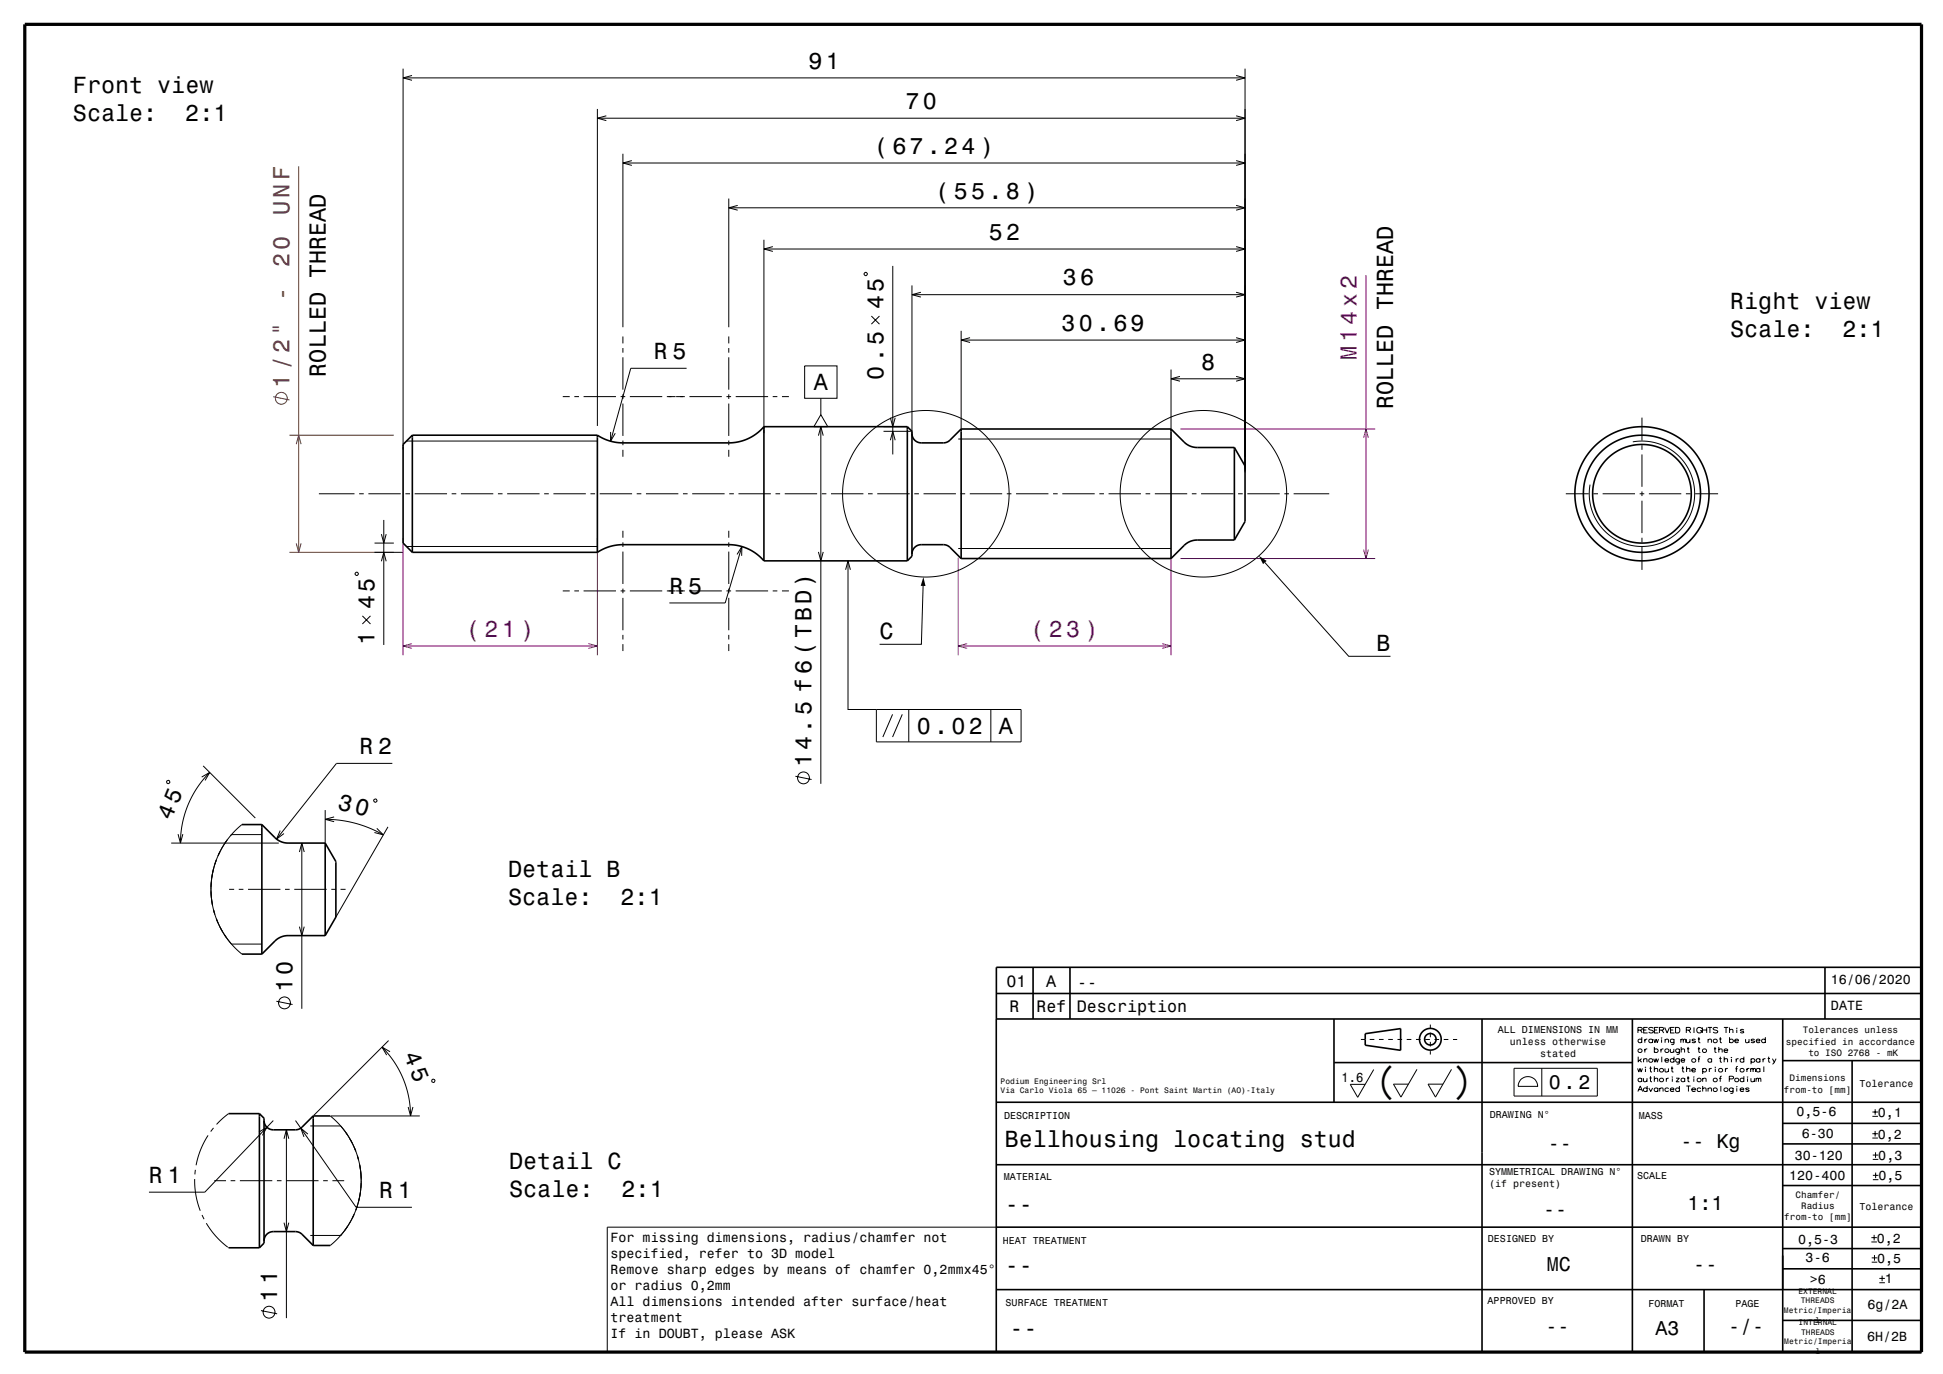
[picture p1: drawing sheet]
<svg xmlns="http://www.w3.org/2000/svg" width="420mm" height="297mm" viewBox="0 0 420 297" stroke-linecap="round" stroke-linejoin="round" font-family="sans-serif">
<g fill="none" stroke="#800080" stroke-width=".22">
<path d="M295.3 59.5v61.2M255.1 92.7h42.2M294.8 94.7l.5-2 .5 2M87.1 116.3v25.3M129.1 116.3v25.3M294.8 118.8l.5 1.9 .5-1.9M87.1 139.6h42M89.1 139.1l-2 .5 2 .6M127.2 139.1l1.9 .5-1.9 .6M207.1 120.6v21M207.1 139.6h46M209.1 139.1l-2 .5 2 .6"/>
<path d="M251.2 139.1l1.9 .5-1.9 .6M253.1 120.6v21M255.1 120.7h42.2"/>
</g>
<g fill="none" stroke="#804000" stroke-width=".22">
<path d="M64.6 35.9v83.5M59.1 85.7l3.5 .7M62.6 94.1h22.5M64 96l.6-1.9 .5 1.9M62.6 119.4h22.5M64 117.5l.6 1.9 .5-1.9"/>
<circle cx="60.8" cy="86.1" r="1.28"/>
</g>
<g fill="none" stroke="#000" stroke-width=".22">
<path d="M87.1 14.8v82.4M87.1 16.8h182M89.1 16.3l-2 .5 2 .6M267.2 16.3l1.9 .5-1.9 .6M269.1 14.8v87.3M129.1 23.6v68.5M129.1 25.6h140M131.1 25l-2 .6 2 .5M134.6 33.2v37.5M134.6 35.2h134.5M136.6 34.7l-2 .5 2 .6M267.2 25l1.9 .6-1.9 .5"/>
<path d="M267.2 34.7l1.9 .5-1.9 .6M157.5 42.9v27.8M157.5 44.9h111.6M159.5 44.4l-2 .5 2 .5M165.1 51.8v41.8M165.1 53.8h104M167.1 53.3l-2 .5 2 .5M186.8 59.1l.5-.2 .2 .4-.5 .3zM193 57.5v40.7M267.2 53.3l1.9 .5-1.9 .5M267.2 44.4l1.9 .5-1.9 .5M134.6 72.7v1.5"/>
<path d="M134.6 75.2v1M134.6 77.2v7M148.4 79.6h-12.1l-4.3 15.8M157.5 72.7v1.5M157.5 75.2v1M157.5 77.2v7M173.9 79.1h7v7h-7zM188.4 68.3l1.7 1.8M190.1 68.3l-1.7 1.8M197.1 61.7v32.1M197.1 63.7h72M199.1 63.2l-2 .5 2 .5"/>
<path d="M207.8 71.5v21.2M207.8 73.5h61.3M209.7 73l-1.9 .5 1.9 .5M253.1 79.9v13.1M267.2 73l1.9 .5-1.9 .5M267.2 63.2l1.9 .5-1.9 .5M87.9 95.3h41.2M121.6 85.7h1.6M124.1 85.7h1.1M126.1 85.7h7M132 93.4v2l1-1.8M134.2 85.7h.9"/>
<path d="M134.6 85.2v1M134.6 87.2v7M134.6 95.2v1M134.6 97.2v1.5M136.2 85.7h7M144.1 85.7h1.9M146.1 85.7h1.9M149 85.7h7M157 85.7h1M157.5 85.2v1M157.5 87.2v7M157.5 95.2v1"/>
<path d="M157.5 97.2v1.5M159 85.7h7M167 85.7h1M169 85.7h1.5M176.9 94.2l.5-2 .6 2M177.4 89.6l1.5 2.6h-3zM177.4 86.1v3.5M177.4 92.2v77.2M191 93.2h5.9M191 92.2h4.9M192.5 95.2l.5-2 .5 2M192.5 90.3l.5 1.9 .5-1.9"/>
<path d="M207.1 94.9h46M253.1 81.9h16M255.1 81.4l-2 .5 2 .5M267.2 81.4l1.9 .5-1.9 .5M353 95.5a11.4 11.4 0 0 1 13.3 10.6 11.4 11.4 0 0 1-12 12 11.4 11.4 0 0 1-10.6-13.3M354.9 90.3v4.9M354.9 96.2v1M354.9 98.2v7M68.9 106.7h7.7M77.6 106.7h1M79.6 106.7h7M81 119.4h6.1"/>
<path d="M81 117.4h4.1M82.4 115.5l.6 1.9 .5-1.9M83 112.4v27M87.6 106.7h1M87.9 118.1h41.2M89.6 106.7h7M97.6 106.7h1M99.6 106.7h7M107.6 106.7h1M109.6 106.7h7M117.6 106.7h1M119.6 106.7h7"/>
<path d="M127.6 106.7h1M129.6 106.7h7M134.6 114.7v1.5M134.6 117.2v1M134.6 119.2v7M137.6 106.7h1M139.6 106.7h7M147.6 106.7h1M149.6 106.7h7M157.5 114.7v1.5M157.5 117.2v1M157.5 119.2v7"/>
<path d="M157.6 106.7h1M159.3 119.8l1.1-1.7-.1 2M159.6 106.7h7M160.4 118.1l-3.6 12.2h-12.1M167.6 106.7h1M169.6 106.7h7M176.9 119.3l.5 1.9 .6-1.9M177.6 106.7h1M179.6 106.7h7M187.6 106.7h1M189.6 106.7h7M197.6 106.7h1"/>
<path d="M199.6 106.7h7M207.1 118.6h46M207.6 106.7h1M209.6 106.7h7M217.6 106.7h1M219.6 106.7h7M227.6 106.7h1M229.6 106.7h7M237.6 106.7h1M239.6 106.7h7M247.6 106.7h1M249.6 106.7h7"/>
<path d="M257.6 106.7h1M259.6 106.7h7M267.6 106.7h1M269.6 106.7h7M277.6 106.7h1M279.6 106.7h7.7M338.5 106.7h4.9M344.4 106.7h1M346.4 106.7h7M354.4 106.7h1M354.9 106.2v1M354.9 108.2v7"/>
<path d="M354.9 116.2v1M354.9 118.2v5M356.4 106.7h7M364.4 106.7h1M366.4 106.7h5M76.8 123.9l.4-.2 .3 .5-.5 .2zM78.3 133.1l1.8 1.8M80.1 133.1l-1.8 1.8M82.4 121.3l.6-1.9 .5 1.9M121.6 127.7h1.6M124.1 127.7h1.1M126.1 127.7h7"/>
<path d="M134.2 127.7h.9M134.6 127.2v1M134.6 129.2v7M134.6 137.2v1M134.6 139.2v1.5M136.2 127.7h7M144.1 127.7h1.9M146.1 127.7h1.9M149 127.7h7M157 127.7h1M157.5 127.2v1M157.5 129.2v7"/>
<path d="M157.5 137.2v1M157.5 139.2v1.5M159 127.7h7M167 127.7h1M169 127.7h1.5M182.8 123.2l.5-2 .5 2M183.3 121.2v32.2h6.1M199.5 126.7l-.3 12.6h-9.1M273.4 121.6l18.1 20.3h9.1M189.4 153.4h31.3v7h-31.3zM192.9 154.4l-2.1 4.9M195 154.4l-2.1 4.9"/>
<path d="M196.4 153.4v7M214.2 153.4v7M36.1 168.8h.5v.5h-.5zM43.6 168l1.7-1-1 1.7M43.9 165.6l11.3 11.2M45.3 167l-2.7 3.2-1.9 3.6-1.2 4-.4 2.2-.1 2.2M52.3 178.2l-2.5 2.5M60.6 179.5l-.8 1.9 1.6-1.2M70.3 177.1l3.4 .2 3.2 .7 3.1 1 2.9 1.5M70.3 175.1v7.3M72.2 176.6l-1.9 .5 1.9 .5M80.8 172.9l.5-.1 .1 .5-.5 .1z"/>
<path d="M81.4 179.1l1.5 1.4-2-.5M83.9 178.7l-11.4 19.7M84.8 165h-12.1l-12.9 16.4M171.9 167.8l3.5 .7M37 182.2h23.3M38.5 180.3l.5 1.9 .5-1.9M45.6 192.2l.3 3.5M45.6 192.7l.4 3.5 1.1 3.3M45.7 190.7l-.1 1M46.2 196.7l.2 1M46.2 187.7l-.4 2.2-.2 2.3M46.7 186l-.8 3.1-.3 3.1"/>
<path d="M46.8 185.8l-.3 1M47.5 184.1l-.4 .9M48.1 183.1l-1.5 3.2-.8 3.4M48.9 181.8l-1.7 3.1M49.2 181.5l-.6 .8M49.5 192.2h1.1M51.6 192.2h1M53.6 192.2h7M56.6 180.4h-6.6l-2 2.8M61.6 192.2h1M63.6 192.2h7M64.7 184.2l.5-2 .6 2"/>
<path d="M65.2 182.2v35.9M71.6 192.2h1M73.6 192.2h1.1M47.6 200.4l.4 .9M48.6 202.1l1.6 2.2 2.1 1.9M48.9 202.6l-1.2-2-.9-2 1.4 2.9 1.8 2.6h6.6M59.7 216.4l3.5 .7M64.7 200.3l.5 1.9 .6-1.9M82.6 226.3l2.7 3.3 1.9 3.6 1.2 4 .3 4M84 224.9l-16.2 16.2M84.3 227.3l-1.7-1 1 1.8M88.2 239.3l.5 1.9 .6-1.9"/>
<path d="M93.4 233.3l.5 .1v.5h-.5zM294.2 224.7h.9M296.1 224.7h1M296.9 231.2l-3.4 6-1.6-2.8h3.2M298.1 224.7h1M300.1 224.7h1M302.1 224.7h1M304.1 224.7h1M306.1 224.7h1M306.3 231.1l-3.5 6-1.6-2.8h3.2M308.1 224.7h1M309.2 221.5v.7"/>
<path d="M309.2 223.2v1M309.2 225.2v1M309.2 227.2v.7M310.1 224.7h1M312.1 224.7h1M313.8 231.1l-3.5 6-1.6-2.8h3.2M314.1 224.7h.9M327.3 230.9h18v6h-18zM328.9 233.2a2.12 2.12 0 0 1 2.2-.3 2.12 2.12 0 0 1 1.3 1.9h-4.2l.1-.8zM333.3 230.9v6M354 230.9l.3 .8 .2-.8 .3 .8 .2-.8M354 235.9l.6-1.2 .5 1.2"/>
<path d="M354.1 222.7h.7l.2-.4-.3-.2h-.6v1.2M354.1 228.4v1.2M354.2 235.5h.7M354.4 229.2l.5 .4M354.6 222.7l.4 .6M354.9 228.8l-.8 .6M354.9 224.8a.44 .44 0 0 0-.7-.1 .44 .44 0 0 0 0 .6 .44 .44 0 0 0 .7-.1M354.9 233.2a.44 .44 0 0 0-.7-.1 .44 .44 0 0 0 0 .7 .44 .44 0 0 0 .7-.1M354.9 224.2v1.2M354.9 233.1v.7M355.3 233.1v.7h.4l.3-.2M355.3 229l.3-.2 .4 .1v.7"/>
<path d="M355.3 228.8v.8M355.3 222.6h.6M355.6 224.6v.8M355.6 226.7v.8M355.7 230.6h.1M355.7 231v.7M356 233.1v.7M356.1 235.3a.44 .44 0 0 0-.7-.1 .44 .44 0 0 0 0 .7 .44 .44 0 0 0 .7-.1M356.1 234.7v1.2M356.1 224.6l-.4 .1-.1 .2M356.1 226.7l-.4 .1-.1 .3M356.2 222.1h-.9v1.2h.9"/>
<path d="M356.4 235.2l.4 .7 .4-.7M356.6 230.9h.4M356.6 233h.4M356.8 230.5v1l.3 .2M356.8 232.6v1l.3 .2M357.2 224.8a.44 .44 0 0 0-.6-.1 .44 .44 0 0 0 0 .6 .44 .44 0 0 0 .6-.1M357.2 224.6v.8M357.4 222.3l-.4-.2a.43 .43 0 0 0-.6 .3l.8 .4 .2 .3-.6 .2-.4-.2M357.5 224.6l.2 .8 .3-.8 .2 .8 .3-.8M357.5 228.8l.2 .8 .3-.8 .2 .8 .3-.8M357.6 226.9a.44 .44 0 0 1 .7-.1 .44 .44 0 0 1 0 .7 .44 .44 0 0 1-.7-.2M357.6 231.1l.3-.2 .4 .1v.7"/>
<path d="M357.6 233.2l.3-.1h.4v.7M357.6 226.3v1.2M357.6 230.5v1.2M357.6 232.6v1.2M357.6 222.6h.6M358.4 235.3a.44 .44 0 0 0-.7-.1 .44 .44 0 0 0 0 .7 .44 .44 0 0 0 .7-.1M358.4 235.2v.7M358.5 222.1h-.9v1.2h.9M358.7 222.7h.7l.2-.4-.2-.2h-.7v1.2M358.8 235.4l.3-.2h.3l.1 .7M358.8 235.2v.7M359 226.7v.8"/>
<path d="M359.2 224.3h.1M359.2 224.7v.7M359.2 228.4v1.2M359.2 222.7l.4 .6M359.6 226.7l-.4 .1-.2 .3M359.8 222.1l.6 1.2 .5-1.2M359.9 229.2l.2 .4h.3l.3-.2M359.9 230.9l.1 .8h.3l.4-.2M359.9 224.8l.4-.2 .3 .1 .1 .7M359.9 229l.5-.2 .3 .4h-.8zM359.9 224.6v.8M360.2 233.1v.7"/>
<path d="M360.7 230.9v.8M360.7 235.3a.44 .44 0 0 0-.7-.1 .44 .44 0 0 0 0 .7 .44 .44 0 0 0 .7-.1M360.7 233.1h-.3l-.2 .3M361 235.5l.2 .4h.4l.3-.1M361.1 226.7v.7l.4 .1 .3-.2M361.1 235.3l.5-.1 .3 .3h-.9zM361.1 222.6h.6M361.2 230.9h.5M361.4 230.5v1l.3 .2M361.5 232.7h.1M361.5 233.1v.7M361.8 226.7v.8"/>
<path d="M361.9 224.8a.44 .44 0 0 0-.7-.1 .44 .44 0 0 0 0 .6 .44 .44 0 0 0 .7-.1M361.9 224.6l-.1 1.1h-.5M361.9 229a.44 .44 0 0 0-.7-.1 .44 .44 0 0 0 0 .7 .44 .44 0 0 0 .7-.2M361.9 228.4v1.2M362 222.1h-.9v1.2h.9M362.2 222.1h.5a.64 .64 0 0 1 .4 .6 .64 .64 0 0 1-.4 .6h-.5zM362.3 233.1h.7l-.7 .7h.7M363 226.9a.44 .44 0 0 0-.6-.1 .44 .44 0 0 0 0 .7 .44 .44 0 0 0 .6-.2M363 226.7v1.1l-.6 .1M363 229a.44 .44 0 0 0-.6-.1 .44 .44 0 0 0 0 .7 .44 .44 0 0 0 .6-.2M363 228.8v1.1l-.6 .1M363 235.3a.44 .44 0 0 0-.6-.1 .44 .44 0 0 0 0 .7 .44 .44 0 0 0 .6-.1"/>
<path d="M363 234.7v1.2M363.3 224.8l.3-.2 .3 .2 .3-.2 .2 .8M363.3 224.6v.8M363.4 229.2l.2 .4h.3l.3-.2M363.4 226.9l.3-.2 .4 .1v.7M363.4 229l.5-.2 .3 .4h-.8zM363.4 226.3v1.2M363.5 230.9h.5M363.7 230.5v1l.4 .2M363.9 224.8v.6M364.2 233.2a.44 .44 0 0 0-.7-.1 .44 .44 0 0 0 0 .7 .44 .44 0 0 0 .7-.1M364.2 233.1v.7"/>
<path d="M364.5 222.7h.7l.2-.4-.2-.2h-.7v1.2M364.5 234.7h.9M364.5 224.6l.1 .7 .4 .1 .3-.2M364.6 231.1l.3-.2 .3 .1 .1 .7M364.6 230.5v1.2M364.7 226.7h.5M364.7 233h.5M364.9 226.3v1l.3 .2M364.9 232.6v1l.3 .2M365 234.7v1.2M365.1 222.7l.3 .6M365.3 224.6v.8"/>
<path d="M365.7 231.3l.2 .4h.3l.3-.2M365.7 235.5l.2 .4h.3l.3-.1M365.7 231.1l.5-.2 .3 .4h-.8zM365.7 235.3l.5-.1 .3 .3h-.8zM366.1 232.7h.1M366.1 233.1v.7M366.2 222.1v1.2M366.5 224.8l-.3-.2-.3 .1-.2 .1 .8 .5-.5 .1-.3-.2M367 224.6h.5M367 226.7h.5M367 228.9h.5M367.2 224.2v1l.4 .2"/>
<path d="M367.2 226.3v1l.4 .2M367.5 228.4l-.3 .2v1M367.7 235.3a.44 .44 0 0 0-.7-.1 .44 .44 0 0 0 0 .7 .44 .44 0 0 0 .7-.1M367.9 222.4a.59 .59 0 0 0-.9-.2 .59 .59 0 0 0 0 .9 .59 .59 0 0 0 .9-.1v-.2h-.4M368 222.6h.9M368 222.1v1.2M368.1 231.1a.45 .45 0 0 1 .6-.1 .45 .45 0 0 1 0 .7 .45 .45 0 0 1-.6-.2M368.1 233.2l.3-.1h.3l.1 .7M368.1 235.4l.3-.2h.3l.1 .7M368.1 230.9v1.2M368.1 233.1v.7M368.1 234.7v1.2"/>
<path d="M368.9 222.1v1.2M369.2 222.1h.9M369.2 224.8l.3-.2 .4 .1 .1 .7M369.2 235.4l.3-.2h.4l.1 .7M369.2 224.6v.8M369.2 235.2v.7M369.5 230.9v.8M369.6 222.1v1.2M370 229a.44 .44 0 0 0-.7-.1 .44 .44 0 0 0 0 .7 .44 .44 0 0 0 .7-.2M370 228.8v.8M370 230.9l-.3 .1-.2 .3M370.5 226.7h.5"/>
<path d="M370.7 226.3v1l.3 .2M370.8 230.6h.1M370.8 231v.7M371.3 222.3l-.4-.2a.43 .43 0 0 0-.6 .3l1 .5a.57 .57 0 0 1-1 .2M371.5 226.9l.4-.2 .3 .1 .1 .7M371.5 226.3v1.2M371.7 224.6h.4M371.7 228.8h.4M371.7 233.1h.4M371.9 224.2v1l.3 .2M371.9 228.4v1l.3 .2M372 234.7v1.2"/>
<path d="M372.2 232.6l-.4 .2v1M372.6 222.1h1M372.7 227.1l.2 .4h.3l.3-.2M372.7 226.9l.5-.2 .3 .4h-.8zM372.7 229l.3-.2 .4 .1v.7M372.7 228.4v1.2M373 230.9v.8M373.1 222.1v1.2M373.5 230.9l-.3 .1-.2 .3M373.8 233.2h.7l.2-.4-.2-.2h-.7v1.2M373.9 222.7l.3-.2 .3 .1 .1 .7M373.9 224.8a.45 .45 0 0 1 .6-.1 .45 .45 0 0 1 0 .7 .45 .45 0 0 1-.6-.2"/>
<path d="M373.9 222.1v1.2M373.9 224.2v1.2M374.3 228.5h.1M374.3 228.9v.7M374.6 235.3a.44 .44 0 0 0-.6-.1 .44 .44 0 0 0 0 .7 .44 .44 0 0 0 .6-.1M374.6 235.2v1l-.5 .1M375 224.9l.2 .5h.3l.3-.2M375 224.8l.5-.2 .3 .4h-.8zM375.2 231h.4M375.3 228.8v.8M375.4 222.2h.1M375.4 234.9h.1"/>
<path d="M375.4 222.6v.7M375.4 235.2v.7M375.7 230.5l-.4 .2v1M375.8 228.8l-.3 .1-.2 .3M376.1 235.5l.2 .4h.4l.3-.1M376.2 235.3l.5-.1 .3 .3h-.9zM377 222.7l-.3-.2h-.4l-.1 .2 .8 .4-.5 .2-.3-.2M377 229a.44 .44 0 0 0-.7-.1 .44 .44 0 0 0 0 .7 .44 .44 0 0 0 .7-.2M377 233.2a.44 .44 0 0 0-.7-.1 .44 .44 0 0 0 0 .7 .44 .44 0 0 0 .7-.1M377 228.4v1.2M377 232.6v1.2M377.3 224.6l.1 .7 .3 .1 .4-.2"/>
<path d="M377.6 230.9v.8M377.8 232.7h.1M377.8 233.1v.7M378.1 224.6v.8M378.1 235.3l-.3-.1-.5 .1 .8 .4-.1 .2-.7-.1M378.1 230.9l-.3 .1-.2 .3M378.4 231.2l.3-.3 .3 .3 .3-.3 .2 .8M378.4 230.9v.8M378.5 233.1v.7h.4l.3-.2M378.5 229a.45 .45 0 0 1 .7-.1 .45 .45 0 0 1 0 .7 .45 .45 0 0 1-.7-.2M378.5 228.8v1.2M379 231.2v.5"/>
<path d="M379.2 233.1v.7M379.3 224.8l-.3-.2-.3 .1-.2 .1 .8 .5-.5 .1-.3-.2M379.6 233.3l.3-.2 .2 .2 .4-.2 .1 .7M379.6 233.1v.7M379.6 224.9l.2 .5h.4l.2-.2M379.7 224.8l.5-.2 .2 .4h-.8zM380.1 233.3v.5M380.4 229a.44 .44 0 0 0-.6-.1 .44 .44 0 0 0 0 .7 .44 .44 0 0 0 .6-.2M380.4 231.1a.44 .44 0 0 0-.6-.1 .44 .44 0 0 0 0 .7 .44 .44 0 0 0 .6-.2M380.4 228.8v.8M380.4 230.9v.8M381.1 228.8v.8"/>
<path d="M381.3 230.5v1.2M381.6 224.8a.44 .44 0 0 0-.7-.1 .44 .44 0 0 0 0 .6 .44 .44 0 0 0 .7-.1M381.6 224.2v1.2M381.6 228.8l-.3 .1-.2 .3M382.1 228.8h.5M382.3 228.4v1l.3 .2M383.1 228.8l.4 .8M383.9 228.8l-.5 1-.3 .2M405.3 239.8v1.2M42.1 254.9l.2 3.4 1 3.4M42.2 252.9l-.1 1M45 245.4l-1.6 3.1-1 3.4"/>
<path d="M46.2 243.8l-.7 .8M46.3 255.2h2.6M49.4 240.7l-2.6 2.4M49.9 255.2h1M51.9 255.2h7M56 244.7l1.7-1-1 1.7M59.1 242.2l-14.8 15.5h-12.1M59.9 255.2h1M61.4 246.2l.5-2 .5 2M61.9 255.2h7M61.9 244.2v40.7M63.9 242.2l13.1 18.8h12"/>
<path d="M66.6 245.1l-1.6-1.2 .7 1.8M67.1 243.4h6.5l1.9 2.5 1.4 3-.9-2.1-1.2-2M69.9 255.2h1M71.4 241.2l1.9 1.8 1.8 2.3M71.5 241.2h19.2M71.9 255.2h2.5M75.6 246.2l.5 .9M76.6 248l1 3.3 .5 3.5M77.2 249.8l.3 1M77.7 251.7l.4 3.5M77.9 257.8l-.8 3.3-1.5 3.2M78.1 255.8l-.1 1"/>
<path d="M78.1 255.2l-.2 2.6-.4 1.9M78.1 255.2l-.3 3.2-.9 3.1M404.7 246h1.2M404.7 245.1h1.2M404.7 241.3h1.2M404.7 240.4h1.2M404.8 250.6h1.2M404.8 249.7h1.2M404.8 255h1.2M404.8 254.1h1.2M405.3 244.5v1.2M405.4 249.1v1.2"/>
<path d="M405.4 253.5v1.2M43.7 262.6l.4 .9M44.6 264.4l2.1 2.8 2.5 2.4M49.3 269.7h.1M61.4 264.3l.5 1.9 .5-1.9M67.1 267.1h6.5M73.9 266.8l-2.5 2.4M75.1 265.2l-.6 .8M75.7 264.2l-2.1 2.9M76.5 262.6l-1.3 2.4-1.6 2.1M76.6 262.4l-.5 .9M77.2 260.7l-.3 .9"/>
<path d="M215.4 265.3h-84.1v27M404.5 268.5h1.2M404.5 267.5h1.2M404.6 272.8h1.2M404.6 271.9h1.2M405.1 266.9v1.2M405.2 271.3v1.2M406.2 277.3h1.2M406.2 276.3h1.2M406.8 275.7v1.2M56.4 283.3l3.5 .7"/>
<circle cx="200.1" cy="106.7" r="18"/>
<circle cx="260.1" cy="106.7" r="18"/>
<circle cx="173.7" cy="168.1" r="1.28"/>
<circle cx="61.5" cy="216.8" r="1.28"/>
<circle cx="354.5" cy="227.1" r=".43"/>
<circle cx="356.8" cy="229.3" r=".43"/>
<circle cx="359.2" cy="231.4" r=".43"/>
<circle cx="359.2" cy="233.5" r=".43"/>
<circle cx="360.3" cy="227.1" r=".43"/>
<circle cx="366.1" cy="229.3" r=".43"/>
<circle cx="367.3" cy="233.5" r=".43"/>
<circle cx="368.4" cy="227.1" r=".43"/>
<circle cx="370.8" cy="225" r=".43"/>
<circle cx="370.8" cy="233.5" r=".43"/>
<circle cx="370.8" cy="235.6" r=".43"/>
<circle cx="371.9" cy="231.4" r=".43"/>
<circle cx="373.1" cy="235.6" r=".43"/>
<circle cx="375.4" cy="233.5" r=".43"/>
<circle cx="376.6" cy="231.4" r=".43"/>
<circle cx="58.2" cy="283.6" r="1.28"/>
</g>
<g fill="none" stroke="#000" stroke-width=".35">
<path d="M89.1 94.1v25.3M89.1 94.1l-2 2v21.3l2 2M89.1 94.1h40M129.1 94.1v25.3M165.1 92.2a10 10 0 0 1-7.6 3.5h-22.9a10 10 0 0 1-5.5-1.6M165.1 92.2v29M165.1 92.2h31M196.1 92.2v29M196.1 92.2l1 1v27l-1 1M197.1 93.7a2 2 0 0 0 2 2M199.1 95.7h4.8M207.8 92.7l-2.7 2.7-1.2 .3"/>
<path d="M207.8 92.7v28M207.8 92.7h45.3M253.1 92.7l3 3 1.6 .9 1.1 .1h8M253.1 92.7v28M266.8 96.7l2.3 4v12l-2.3 4M266.8 96.7v20M89.1 119.4h40M129.1 119.4a10 10 0 0 1 5.5-1.7h22.9a10 10 0 0 1 7.6 3.5M197.1 119.7a2 2 0 0 1 2-2l5.4 .1 .8 .5 2.5 2.4M266.8 116.7h-8l-1.2 .2-1.3 .7-3.2 3.1M165.1 121.2h31M207.8 120.7h45.3"/>
<path d="M52.3 178.2h4.3M56.6 178.2l3 3 1.5 .9 1.2 .1h8M56.6 178.2v28M70.3 182.2l2.3 4v12l-2.3 4M70.3 182.2v20M52.3 206.2h4.3M70.3 202.2h-8l-1 .2-1.6 .7-3.1 3.1M215.5 214.7h200.1M223.3 209.1v11.2M231.3 209.1v11.1M394.5 209.1v11.2M415.4 206.8v85.5h-200v-83.2h200"/>
<path d="M215.4 220.3h200M215.4 238.3h200M288.4 220.3v18M288.4 229.7h64.5M295.1 223.4l7.7-1.1v4.7l-7.7-1.1zM320.4 220.3v72M352.9 220.3v72M385.4 220.3v72M385.4 229.3h30M400.4 229.3v63M49.4 240.7h6.7M56.1 240.7l1 1v27l-1 1"/>
<path d="M56.1 240.7v29M67.7 241.2l-2.5 2.5-.6 .4-.7 .1h-4.8a2 2 0 0 1-2-2M67.7 241.2v28M67.7 241.2h3.7M215.4 251.8h200M385.4 247.3h30M385.4 256.3h30M385.4 242.8h30M49.4 269.7h6.7M57.1 268.2a2 2 0 0 1 2-2l5.3 .1 .9 .5 2.4 2.4M67.7 269.2h3.7M215.4 265.3h200"/>
<path d="M215.4 278.8h200M368.4 278.8v13.5M385.4 274.3h30M385.4 269.9h30M385.3 285.4h30"/>
<circle cx="354.9" cy="106.7" r="10.7"/>
<circle cx="354.9" cy="106.7" r="14.5"/>
<circle cx="354.9" cy="106.7" r="12.7"/>
<circle cx="309.2" cy="224.6" r="1.25"/>
<circle cx="309.2" cy="224.6" r="2.35"/>
</g>
<path d="M5.4 5.3h410v287h-410z" fill="none" stroke="#000" stroke-width=".7" stroke-linecap="butt"/>
<g fill="#000">
<path d="M199.6 124.7l.5 2-1.1-.1z" fill-rule="evenodd"/>
<path d="M272.1 120.2l1.7 1-.8 .7z" fill-rule="evenodd"/>
</g>
<g font-size="8.9">
<text x="298.4" y="237.2">(</text>
<text x="314.6" y="237.2">)</text>
</g>
<text font-size="5.1" x="72.8" y="174.8" transform="rotate(15 72.8 174.8)">30</text>
<g font-size="5">
<text x="174.7" y="14.8">91</text>
<text x="15.8" y="20">Front view</text>
<text x="195.7" y="23.6">70</text>
<text x="15.8" y="26.1">Scale:</text>
<text x="40.1" y="26.1">2:1</text>
<text x="188.9" y="33.2">( 67.24 )</text>
<text x="202.2" y="42.9">( 55.8 )</text>
<text x="213.7" y="51.8">52</text>
<text x="229.7" y="61.7">36</text>
<text x="191" y="66.8" transform="rotate(-90 191 66.8)">45</text>
<text x="229.5" y="71.5">30.69</text>
<text x="374" y="66.8">Right view</text>
<text x="141.3" y="77.6">R 5</text>
<text x="374" y="72.8">Scale:</text>
<text x="398.3" y="72.8">2:1</text>
<text x="70.4" y="81.4" transform="rotate(-90 70.4 81.4)">ROLLED THREAD</text>
<text x="191" y="82.1" transform="rotate(-90 191 82.1)">0.5</text>
<text x="259.6" y="79.9">8</text>
<text x="175.9" y="84.3">A</text>
<text x="301.1" y="88.4" transform="rotate(-90 301.1 88.4)">ROLLED THREAD</text>
<text x="81" y="131.6" transform="rotate(-90 81 131.6)">45</text>
<text x="144.7" y="128.3">R 5</text>
<text x="81" y="139.4" transform="rotate(-90 81 139.4)">1</text>
<text x="190.1" y="138.1">C</text>
<text x="297.5" y="140.7">B</text>
<text x="198.2" y="158.6">0.02</text>
<text x="215.9" y="158.6">A</text>
<text x="77.7" y="163">R 2</text>
<text x="175.4" y="165.9" transform="rotate(-90 175.4 165.9)">14.5 f6 (TBD)</text>
<text x="37" y="177.5" transform="rotate(-68 37 177.5)">45</text>
<text x="109.9" y="189.6">Detail B</text>
<text x="109.9" y="195.7">Scale:</text>
<text x="134.1" y="195.7">2:1</text>
<text x="63.2" y="214.5" transform="rotate(-90 63.2 214.5)">10</text>
<text x="87.2" y="228.1" transform="rotate(68 87.2 228.1)">45</text>
<text x="217.2" y="247.9">Bellhousing locating stud</text>
<text x="32.2" y="255.7">R 1</text>
<text x="110.1" y="252.6">Detail C</text>
<text x="82" y="259">R 1</text>
<text x="110.1" y="258.7">Scale:</text>
<text x="134.4" y="258.7">2:1</text>
<text x="217.2" y="261.9">--</text>
<text x="217.2" y="275.1">--</text>
<text x="59.9" y="281.4" transform="rotate(-90 59.9 281.4)">11</text>
<text x="218.2" y="288.8">--</text>
</g>
<g font-size="5" fill="#804000">
<text x="62.6" y="46.5" transform="rotate(-90 62.6 46.5)">UNF</text>
<text x="62.6" y="57.7" transform="rotate(-90 62.6 57.7)">20</text>
<text x="62.6" y="65.1" transform="rotate(-90 62.6 65.1)">-</text>
<text x="62.6" y="83.8" transform="rotate(-90 62.6 83.8)">1/2&quot;</text>
</g>
<g font-size="5" fill="#800080">
<text x="293.3" y="77.8" transform="rotate(-90 293.3 77.8)">M14 x2</text>
<text x="100.7" y="137.6">( 21 )</text>
<text x="222.7" y="137.6">( 23 )</text>
</g>
<g font-size="4.3">
<text x="334.8" y="235.4">0.2</text>
<text x="334.6" y="248.6">--</text>
<text x="363.3" y="248.2">-- Kg</text>
<text x="333.6" y="262.9">--</text>
<text x="364.8" y="261.6">1:1</text>
<text x="334.3" y="274.7">MC</text>
<text x="366" y="274.8">--</text>
<text x="334.1" y="288.1">--</text>
<text x="357.9" y="288.6">A3</text>
<text x="373.5" y="288.2">-/-</text>
</g>
<g font-size="3.6">
<text x="217.6" y="213.3">01</text>
<text x="226.1" y="213.3">A</text>
<text x="232.8" y="213.5">--</text>
<text x="218.2" y="218.7">R</text>
<text x="224.1" y="218.7">Ref</text>
<text x="232.8" y="218.7">Description</text>
</g>
<g font-size="2.9">
<text x="395.7" y="212.8">16/06/2020</text>
<text x="395.8" y="218.2">DATE</text>
<text x="290" y="233.8">1.6</text>
<text x="388.3" y="241.3">0,5-6</text>
<text x="405.9" y="241.4">0,1</text>
<text x="388" y="250.7">30-120</text>
<text x="389.5" y="246.1">6-30</text>
<text x="405.9" y="246.1">0,2</text>
<text x="406" y="250.7">0,3</text>
<text x="386.8" y="255">120-400</text>
<text x="406" y="255.1">0,5</text>
<text x="132" y="268.5">For missing dimensions, radius/chamfer not</text>
<text x="388.7" y="268.8">0,5-3</text>
<text x="405.7" y="268.6">0,2</text>
<text x="132" y="272">specified, refer to 3D model</text>
<text x="132" y="275.4">Remove sharp edges by means of chamfer 0,2mmx45°</text>
<text x="390.3" y="272.9">3-6</text>
<text x="405.8" y="273">0,5</text>
<text x="132" y="278.9">or radius 0,2mm</text>
<text x="391.2" y="277.5">&gt;6</text>
<text x="407.4" y="277.4">1</text>
<text x="132" y="282.3">All dimensions intended after surface/heat</text>
<text x="132" y="285.8">treatment</text>
<text x="403.7" y="283">6g/2A</text>
<text x="132" y="289.2">If in DOUBT, please ASK</text>
<text x="403.6" y="289.8">6H/2B</text>
</g>
<g font-size="2.2">
<text x="323.8" y="223.2">ALL DIMENSIONS IN MM</text>
<text x="326.4" y="225.8">unless otherwise</text>
<text x="332.9" y="228.4">stated</text>
<text x="401.9" y="234.9">Tolerance</text>
<text x="217" y="241.8">DESCRIPTION</text>
<text x="322" y="241.7">DRAWING N°</text>
<text x="354.3" y="242">MASS</text>
<text x="217" y="255">MATERIAL</text>
<text x="321.9" y="254">SYMMETRICAL DRAWING N°</text>
<text x="321.9" y="256.6">(if present)</text>
<text x="353.9" y="254.8">SCALE</text>
<text x="401.9" y="261.5">Tolerance</text>
<text x="216.7" y="269">HEAT TREATMENT</text>
<text x="321.6" y="268.5">DESIGNED BY</text>
<text x="354.7" y="268.5">DRAWN BY</text>
<text x="321.6" y="281.8">APPROVED BY</text>
<text x="217.4" y="282.2">SURFACE TREATMENT</text>
<text x="356.3" y="282.6">FORMAT</text>
<text x="375.1" y="282.5">PAGE</text>
</g>
<g font-size="2">
<text x="386" y="225.8">specified in accordance</text>
<text x="389.7" y="223.4">Tolerances unless</text>
<text x="386.8" y="233.8">Dimensions</text>
<text x="390.9" y="228.2">to ISO 2768 - mK</text>
<text x="385.6" y="236.2">from-to [mm]</text>
<text x="385.7" y="263.8">from-to [mm]</text>
<text x="388.1" y="258.9">Chamfer/</text>
<text x="389.3" y="261.3">Radius</text>
</g>
<g font-size="1.7">
<text x="216.3" y="234.2">Podium Engineering Srl</text>
<text x="216.3" y="236.3">Via Carlo Viola 65 – 11026 - Pont Saint Martin (AO)-Italy</text>
<text x="388.7" y="279.7">EXTERNAL</text>
<text x="389.3" y="281.7">THREADS</text>
<text x="385.6" y="283.8">Metric/Imperia</text>
<text x="388.8" y="286.4">INTERNAL</text>
<text x="392.4" y="285.9">l</text>
<text x="385.7" y="290.5">Metric/Imperia</text>
<text x="389.3" y="288.5">THREADS</text>
<text x="392.4" y="292.6">l</text>
</g>
</svg>
